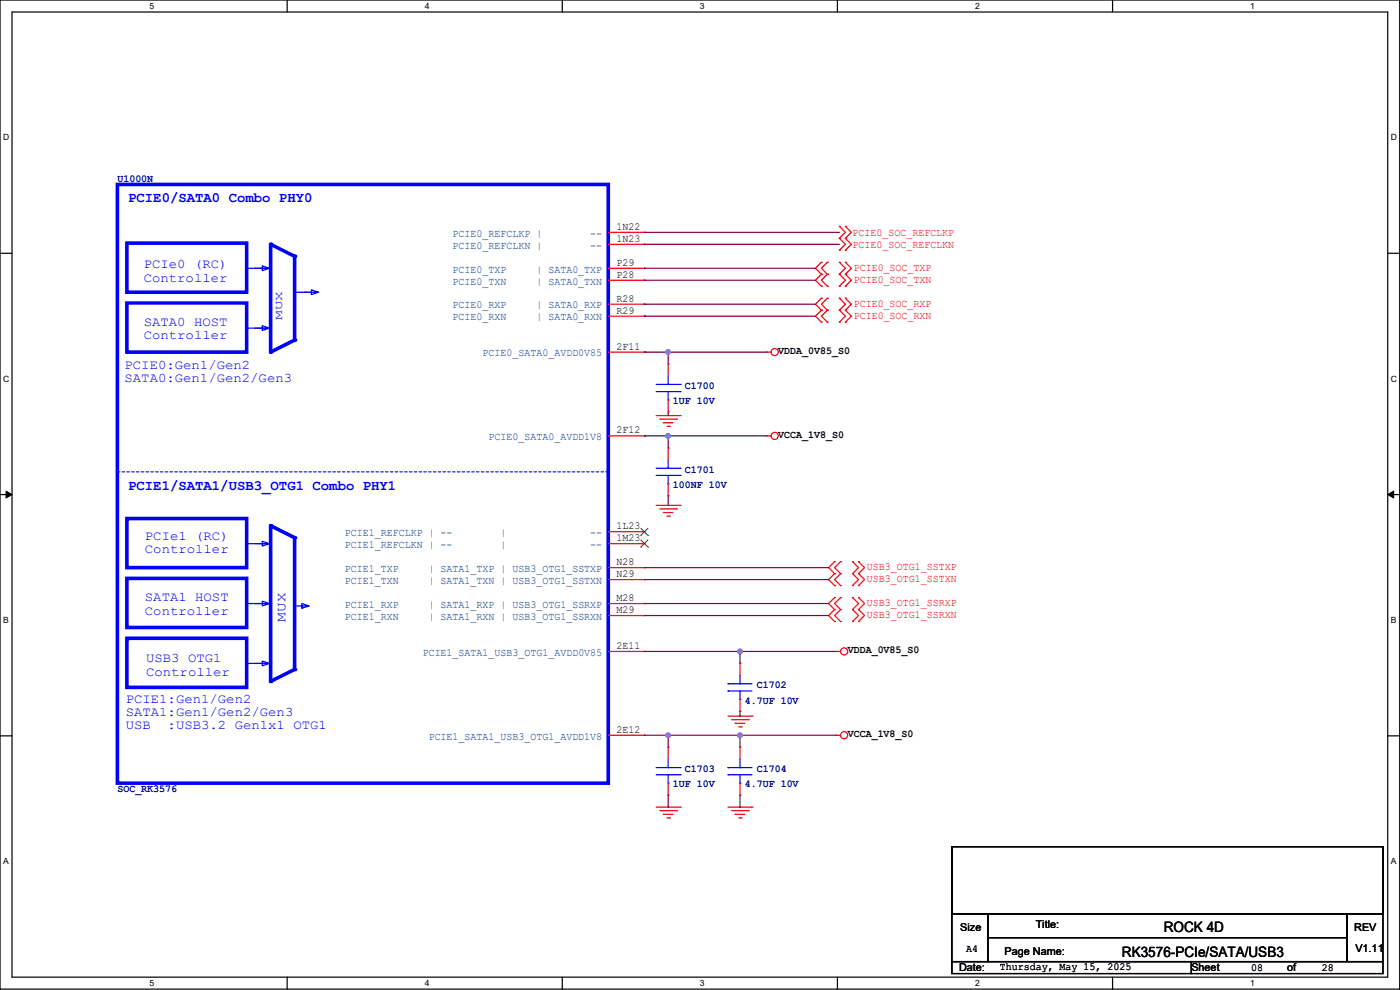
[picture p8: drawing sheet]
<svg xmlns="http://www.w3.org/2000/svg" width="594mm" height="420mm" viewBox="0 0 594 420" stroke-linecap="round" stroke-linejoin="round" font-family="sans-serif">
<path d="M0 0h593.9v419.6h-593.9zM5.1 5.1h583.7v409.4h-583.7z" fill="none" stroke="#000" stroke-width=".51"/>
<g fill="#fff">
<path d="M63.5 .5h2v4.1h-2z"/>
<path d="M63.5 415.1h2v4h-2z"/>
</g>
<path d="M121.8 0v5.1M121.8 414.5v5.1" fill="none" stroke="#000" stroke-width=".51"/>
<g fill="#fff">
<path d="M180.2 .5h2v4.1h-2z"/>
<path d="M180.2 415.1h2v4h-2z"/>
</g>
<path d="M238.6 0v5.1M238.6 414.5v5.1" fill="none" stroke="#000" stroke-width=".51"/>
<g fill="#fff">
<path d="M296.9 .5h2.1v4.1h-2.1z"/>
<path d="M296.9 415.1h2.1v4h-2.1z"/>
</g>
<path d="M355.3 0v5.1M355.3 414.5v5.1" fill="none" stroke="#000" stroke-width=".51"/>
<g fill="#fff">
<path d="M413.7 .5h2v4.1h-2z"/>
<path d="M413.7 415.1h2v4h-2z"/>
</g>
<path d="M472 0v5.1M472 414.5v5.1" fill="none" stroke="#000" stroke-width=".51"/>
<g fill="#fff">
<path d="M530.4 .5h2v4.1h-2z"/>
<path d="M530.4 415.1h2v4h-2z"/>
<path d="M1.3 56.3h2.6v4h-2.6z"/>
<path d="M590.1 56.3h2.6v4h-2.6z"/>
<path d="M1.3 158.6h2.6v4.1h-2.6z"/>
<path d="M590.1 158.6h2.6v4.1h-2.6z"/>
</g>
<path d="M0 107.5h5.1M588.8 107.5h5.1" fill="none" stroke="#000" stroke-width=".51"/>
<g fill="#fff">
<path d="M1.3 261h2.4v4.1h-2.4z"/>
<path d="M590.1 261h2.4v4.1h-2.4z"/>
</g>
<path d="M0 209.8h5.1M588.8 209.8h5.1" fill="none" stroke="#000" stroke-width=".51"/>
<path d="M2.6 208.3l2.5 1.5-2.5 1.5zM588.8 209.8l2.5-1.5v3z" fill="#000" stroke="#000" stroke-width=".42"/>
<g fill="#fff">
<path d="M1.3 363.4h2.4v4h-2.4z"/>
<path d="M590.1 363.4h2.4v4h-2.4z"/>
</g>
<path d="M0 312.2h5.1M588.8 312.2h5.1" fill="none" stroke="#000" stroke-width=".51"/>
<path d="M278.4 176.3h10.2" fill="none" stroke="#f00" stroke-width=".51"/>
<circle cx="288.6" cy="176.3" r=".25" fill="#f00"/>
<path d="M279.9 177.8h7.1" fill="none" stroke="#f00" stroke-width=".51"/>
<circle cx="287" cy="177.8" r=".25" fill="#f00"/>
<path d="M281.5 179.3h4" fill="none" stroke="#f00" stroke-width=".51"/>
<circle cx="281.5" cy="179.3" r=".25" fill="#f00"/>
<path d="M283 180.9h1" fill="none" stroke="#f00" stroke-width=".51"/>
<circle cx="284" cy="180.9" r=".25" fill="#f00"/>
<path d="M278.4 214.4h10.2" fill="none" stroke="#f00" stroke-width=".51"/>
<circle cx="288.6" cy="214.4" r=".25" fill="#f00"/>
<path d="M279.9 215.9h7.1" fill="none" stroke="#f00" stroke-width=".51"/>
<circle cx="287" cy="215.9" r=".25" fill="#f00"/>
<path d="M281.5 217.4h4" fill="none" stroke="#f00" stroke-width=".51"/>
<circle cx="281.5" cy="217.4" r=".25" fill="#f00"/>
<path d="M283 219h1" fill="none" stroke="#f00" stroke-width=".51"/>
<circle cx="284" cy="219" r=".25" fill="#f00"/>
<path d="M325.1 184.9h2.1" fill="none" stroke="#f00" stroke-width=".51"/>
<circle cx="325.1" cy="184.9" r=".25" fill="#f00"/>
<g fill="none" stroke="#f00" stroke-width=".51">
<path d="M325.1 149.4h2.1"/>
<circle cx="328.7" cy="184.9" r="1.51"/>
</g>
<circle cx="325.1" cy="149.4" r=".25" fill="#f00"/>
<g fill="none" stroke="#f00" stroke-width=".51">
<path d="M308.9 303.8h10.1"/>
<circle cx="328.7" cy="149.4" r="1.51"/>
</g>
<circle cx="319" cy="303.8" r=".25" fill="#f00"/>
<path d="M310.4 305.3h7.1" fill="none" stroke="#f00" stroke-width=".51"/>
<circle cx="317.5" cy="305.3" r=".25" fill="#f00"/>
<path d="M311.9 306.9h4.1" fill="none" stroke="#f00" stroke-width=".51"/>
<circle cx="311.9" cy="306.9" r=".25" fill="#f00"/>
<path d="M313.5 308.4h1" fill="none" stroke="#f00" stroke-width=".51"/>
<circle cx="314.5" cy="308.4" r=".25" fill="#f00"/>
<path d="M278.4 342.4h10.2" fill="none" stroke="#f00" stroke-width=".51"/>
<circle cx="288.6" cy="342.4" r=".25" fill="#f00"/>
<path d="M279.9 343.9h7.1" fill="none" stroke="#f00" stroke-width=".51"/>
<circle cx="287" cy="343.9" r=".25" fill="#f00"/>
<path d="M281.5 345.5h4" fill="none" stroke="#f00" stroke-width=".51"/>
<circle cx="281.5" cy="345.5" r=".25" fill="#f00"/>
<path d="M283 347h1" fill="none" stroke="#f00" stroke-width=".51"/>
<circle cx="284" cy="347" r=".25" fill="#f00"/>
<path d="M308.9 342.4h10.1" fill="none" stroke="#f00" stroke-width=".51"/>
<circle cx="319" cy="342.4" r=".25" fill="#f00"/>
<path d="M310.4 343.9h7.1" fill="none" stroke="#f00" stroke-width=".51"/>
<circle cx="317.5" cy="343.9" r=".25" fill="#f00"/>
<path d="M311.9 345.5h4.1" fill="none" stroke="#f00" stroke-width=".51"/>
<circle cx="311.9" cy="345.5" r=".25" fill="#f00"/>
<path d="M313.5 347h1" fill="none" stroke="#f00" stroke-width=".51"/>
<circle cx="314.5" cy="347" r=".25" fill="#f00"/>
<path d="M354.6 276.4h2" fill="none" stroke="#f00" stroke-width=".51"/>
<circle cx="354.6" cy="276.4" r=".25" fill="#f00"/>
<g fill="none" stroke="#f00" stroke-width=".51">
<path d="M354.6 311.9h2"/>
<circle cx="358.2" cy="276.4" r="1.51"/>
</g>
<circle cx="354.6" cy="311.9" r=".25" fill="#f00"/>
<g fill="none" stroke="#f00" stroke-width=".51">
<path d="M361.2 98.6l-2.5 2.5"/>
<circle cx="358.2" cy="311.9" r="1.51"/>
</g>
<circle cx="358.7" cy="101.1" r=".25" fill="#f00"/>
<path d="M358.7 96l2.5 2.6" fill="none" stroke="#f00" stroke-width=".51"/>
<circle cx="358.7" cy="96" r=".25" fill="#f00"/>
<path d="M358.7 98.6l-2.6 2.5" fill="none" stroke="#f00" stroke-width=".51"/>
<circle cx="356.1" cy="101.1" r=".25" fill="#f00"/>
<path d="M356.1 96l2.6 2.6" fill="none" stroke="#f00" stroke-width=".51"/>
<circle cx="356.1" cy="96" r=".25" fill="#f00"/>
<path d="M348.5 111.3l-2.5 2.5" fill="none" stroke="#f00" stroke-width=".51"/>
<circle cx="348.5" cy="111.3" r=".25" fill="#f00"/>
<path d="M346 113.8l2.5 2.6" fill="none" stroke="#f00" stroke-width=".51"/>
<circle cx="348.5" cy="116.4" r=".25" fill="#f00"/>
<path d="M348.5 113.8l2.5 2.6" fill="none" stroke="#f00" stroke-width=".51"/>
<circle cx="351" cy="116.4" r=".25" fill="#f00"/>
<path d="M351 111.3l-2.5 2.5" fill="none" stroke="#f00" stroke-width=".51"/>
<circle cx="351" cy="111.3" r=".25" fill="#f00"/>
<path d="M361.2 113.8l-2.5 2.6" fill="none" stroke="#f00" stroke-width=".51"/>
<circle cx="358.7" cy="116.4" r=".25" fill="#f00"/>
<path d="M358.7 111.3l2.5 2.5" fill="none" stroke="#f00" stroke-width=".51"/>
<circle cx="358.7" cy="111.3" r=".25" fill="#f00"/>
<path d="M358.7 113.8l-2.6 2.6" fill="none" stroke="#f00" stroke-width=".51"/>
<circle cx="356.1" cy="116.4" r=".25" fill="#f00"/>
<path d="M356.1 111.3l2.6 2.5" fill="none" stroke="#f00" stroke-width=".51"/>
<circle cx="356.1" cy="111.3" r=".25" fill="#f00"/>
<path d="M361.2 103.7l-2.5 2.5" fill="none" stroke="#f00" stroke-width=".51"/>
<circle cx="358.7" cy="106.2" r=".25" fill="#f00"/>
<path d="M358.7 101.1l2.5 2.6" fill="none" stroke="#f00" stroke-width=".51"/>
<circle cx="358.7" cy="101.1" r=".25" fill="#f00"/>
<path d="M358.7 103.7l-2.6 2.5" fill="none" stroke="#f00" stroke-width=".51"/>
<circle cx="356.1" cy="106.2" r=".25" fill="#f00"/>
<path d="M356.1 101.1l2.6 2.6" fill="none" stroke="#f00" stroke-width=".51"/>
<circle cx="356.1" cy="101.1" r=".25" fill="#f00"/>
<path d="M348.5 116.4l-2.5 2.5" fill="none" stroke="#f00" stroke-width=".51"/>
<circle cx="348.5" cy="116.4" r=".25" fill="#f00"/>
<path d="M346 118.9l2.5 2.5" fill="none" stroke="#f00" stroke-width=".51"/>
<circle cx="348.5" cy="121.4" r=".25" fill="#f00"/>
<path d="M348.5 118.9l2.5 2.5" fill="none" stroke="#f00" stroke-width=".51"/>
<circle cx="351" cy="121.4" r=".25" fill="#f00"/>
<path d="M351 116.4l-2.5 2.5" fill="none" stroke="#f00" stroke-width=".51"/>
<circle cx="351" cy="116.4" r=".25" fill="#f00"/>
<path d="M361.2 118.9l-2.5 2.5" fill="none" stroke="#f00" stroke-width=".51"/>
<circle cx="358.7" cy="121.4" r=".25" fill="#f00"/>
<path d="M358.7 116.4l2.5 2.5" fill="none" stroke="#f00" stroke-width=".51"/>
<circle cx="358.7" cy="116.4" r=".25" fill="#f00"/>
<path d="M358.7 118.9l-2.6 2.5" fill="none" stroke="#f00" stroke-width=".51"/>
<circle cx="356.1" cy="121.4" r=".25" fill="#f00"/>
<path d="M356.1 116.4l2.6 2.5" fill="none" stroke="#f00" stroke-width=".51"/>
<circle cx="356.1" cy="116.4" r=".25" fill="#f00"/>
<path d="M348.5 126.5l-2.5 2.6" fill="none" stroke="#f00" stroke-width=".51"/>
<circle cx="348.5" cy="126.5" r=".25" fill="#f00"/>
<path d="M346 129.1l2.5 2.5" fill="none" stroke="#f00" stroke-width=".51"/>
<circle cx="348.5" cy="131.6" r=".25" fill="#f00"/>
<path d="M348.5 129.1l2.5 2.5" fill="none" stroke="#f00" stroke-width=".51"/>
<circle cx="351" cy="131.6" r=".25" fill="#f00"/>
<path d="M351 126.5l-2.5 2.6" fill="none" stroke="#f00" stroke-width=".51"/>
<circle cx="351" cy="126.5" r=".25" fill="#f00"/>
<path d="M361.2 129.1l-2.5 2.5" fill="none" stroke="#f00" stroke-width=".51"/>
<circle cx="358.7" cy="131.6" r=".25" fill="#f00"/>
<path d="M358.7 126.5l2.5 2.6" fill="none" stroke="#f00" stroke-width=".51"/>
<circle cx="358.7" cy="126.5" r=".25" fill="#f00"/>
<path d="M358.7 129.1l-2.6 2.5" fill="none" stroke="#f00" stroke-width=".51"/>
<circle cx="356.1" cy="131.6" r=".25" fill="#f00"/>
<path d="M356.1 126.5l2.6 2.6" fill="none" stroke="#f00" stroke-width=".51"/>
<circle cx="356.1" cy="126.5" r=".25" fill="#f00"/>
<path d="M348.5 131.6l-2.5 2.5" fill="none" stroke="#f00" stroke-width=".51"/>
<circle cx="348.5" cy="131.6" r=".25" fill="#f00"/>
<path d="M346 134.1l2.5 2.6" fill="none" stroke="#f00" stroke-width=".51"/>
<circle cx="348.5" cy="136.7" r=".25" fill="#f00"/>
<path d="M348.5 134.1l2.5 2.6" fill="none" stroke="#f00" stroke-width=".51"/>
<circle cx="351" cy="136.7" r=".25" fill="#f00"/>
<path d="M351 131.6l-2.5 2.5" fill="none" stroke="#f00" stroke-width=".51"/>
<circle cx="351" cy="131.6" r=".25" fill="#f00"/>
<path d="M361.2 134.1l-2.5 2.6" fill="none" stroke="#f00" stroke-width=".51"/>
<circle cx="358.7" cy="136.7" r=".25" fill="#f00"/>
<path d="M358.7 131.6l2.5 2.5" fill="none" stroke="#f00" stroke-width=".51"/>
<circle cx="358.7" cy="131.6" r=".25" fill="#f00"/>
<path d="M358.7 134.1l-2.6 2.6" fill="none" stroke="#f00" stroke-width=".51"/>
<circle cx="356.1" cy="136.7" r=".25" fill="#f00"/>
<path d="M356.1 131.6l2.6 2.5" fill="none" stroke="#f00" stroke-width=".51"/>
<circle cx="356.1" cy="131.6" r=".25" fill="#f00"/>
<path d="M354.1 238.3l-2.5 2.5" fill="none" stroke="#f00" stroke-width=".51"/>
<circle cx="354.1" cy="238.3" r=".25" fill="#f00"/>
<path d="M351.6 240.8l2.5 2.6" fill="none" stroke="#f00" stroke-width=".51"/>
<circle cx="354.1" cy="243.4" r=".25" fill="#f00"/>
<path d="M354.1 240.8l2.5 2.6" fill="none" stroke="#f00" stroke-width=".51"/>
<circle cx="356.6" cy="243.4" r=".25" fill="#f00"/>
<path d="M356.6 238.3l-2.5 2.5" fill="none" stroke="#f00" stroke-width=".51"/>
<circle cx="356.6" cy="238.3" r=".25" fill="#f00"/>
<path d="M366.8 240.8l-2.5 2.6" fill="none" stroke="#f00" stroke-width=".51"/>
<circle cx="364.3" cy="243.4" r=".25" fill="#f00"/>
<path d="M364.3 238.3l2.5 2.5" fill="none" stroke="#f00" stroke-width=".51"/>
<circle cx="364.3" cy="238.3" r=".25" fill="#f00"/>
<path d="M364.3 240.8l-2.6 2.6" fill="none" stroke="#f00" stroke-width=".51"/>
<circle cx="361.7" cy="243.4" r=".25" fill="#f00"/>
<path d="M361.7 238.3l2.6 2.5" fill="none" stroke="#f00" stroke-width=".51"/>
<circle cx="361.7" cy="238.3" r=".25" fill="#f00"/>
<path d="M354.1 243.4l-2.5 2.5" fill="none" stroke="#f00" stroke-width=".51"/>
<circle cx="354.1" cy="243.4" r=".25" fill="#f00"/>
<path d="M351.6 245.9l2.5 2.5" fill="none" stroke="#f00" stroke-width=".51"/>
<circle cx="354.1" cy="248.4" r=".25" fill="#f00"/>
<path d="M354.1 245.9l2.5 2.5" fill="none" stroke="#f00" stroke-width=".51"/>
<circle cx="356.6" cy="248.4" r=".25" fill="#f00"/>
<path d="M356.6 243.4l-2.5 2.5" fill="none" stroke="#f00" stroke-width=".51"/>
<circle cx="356.6" cy="243.4" r=".25" fill="#f00"/>
<path d="M366.8 245.9l-2.5 2.5" fill="none" stroke="#f00" stroke-width=".51"/>
<circle cx="364.3" cy="248.4" r=".25" fill="#f00"/>
<path d="M364.3 243.4l2.5 2.5" fill="none" stroke="#f00" stroke-width=".51"/>
<circle cx="364.3" cy="243.4" r=".25" fill="#f00"/>
<path d="M364.3 245.9l-2.6 2.5" fill="none" stroke="#f00" stroke-width=".51"/>
<circle cx="361.7" cy="248.4" r=".25" fill="#f00"/>
<path d="M361.7 243.4l2.6 2.5" fill="none" stroke="#f00" stroke-width=".51"/>
<circle cx="361.7" cy="243.4" r=".25" fill="#f00"/>
<path d="M354.1 253.5l-2.5 2.6" fill="none" stroke="#f00" stroke-width=".51"/>
<circle cx="354.1" cy="253.5" r=".25" fill="#f00"/>
<path d="M351.6 256.1l2.5 2.5" fill="none" stroke="#f00" stroke-width=".51"/>
<circle cx="354.1" cy="258.6" r=".25" fill="#f00"/>
<path d="M354.1 256.1l2.5 2.5" fill="none" stroke="#f00" stroke-width=".51"/>
<circle cx="356.6" cy="258.6" r=".25" fill="#f00"/>
<path d="M356.6 253.5l-2.5 2.6" fill="none" stroke="#f00" stroke-width=".51"/>
<circle cx="356.6" cy="253.5" r=".25" fill="#f00"/>
<path d="M366.8 256.1l-2.5 2.5" fill="none" stroke="#f00" stroke-width=".51"/>
<circle cx="364.3" cy="258.6" r=".25" fill="#f00"/>
<path d="M364.3 253.5l2.5 2.6" fill="none" stroke="#f00" stroke-width=".51"/>
<circle cx="364.3" cy="253.5" r=".25" fill="#f00"/>
<path d="M364.3 256.1l-2.6 2.5" fill="none" stroke="#f00" stroke-width=".51"/>
<circle cx="361.7" cy="258.6" r=".25" fill="#f00"/>
<path d="M361.7 253.5l2.6 2.6" fill="none" stroke="#f00" stroke-width=".51"/>
<circle cx="361.7" cy="253.5" r=".25" fill="#f00"/>
<path d="M354.1 258.6l-2.5 2.5" fill="none" stroke="#f00" stroke-width=".51"/>
<circle cx="354.1" cy="258.6" r=".25" fill="#f00"/>
<path d="M351.6 261.1l2.5 2.6" fill="none" stroke="#f00" stroke-width=".51"/>
<circle cx="354.1" cy="263.7" r=".25" fill="#f00"/>
<path d="M354.1 261.1l2.5 2.6" fill="none" stroke="#f00" stroke-width=".51"/>
<circle cx="356.6" cy="263.7" r=".25" fill="#f00"/>
<path d="M356.6 258.6l-2.5 2.5" fill="none" stroke="#f00" stroke-width=".51"/>
<circle cx="356.6" cy="258.6" r=".25" fill="#f00"/>
<path d="M366.8 261.1l-2.5 2.6" fill="none" stroke="#f00" stroke-width=".51"/>
<circle cx="364.3" cy="263.7" r=".25" fill="#f00"/>
<path d="M364.3 258.6l2.5 2.5" fill="none" stroke="#f00" stroke-width=".51"/>
<circle cx="364.3" cy="258.6" r=".25" fill="#f00"/>
<path d="M364.3 261.1l-2.6 2.6" fill="none" stroke="#f00" stroke-width=".51"/>
<circle cx="361.7" cy="263.7" r=".25" fill="#f00"/>
<path d="M361.7 258.6l2.6 2.5" fill="none" stroke="#f00" stroke-width=".51"/>
<circle cx="361.7" cy="258.6" r=".25" fill="#f00"/>
<path d="M403.9 359.2h182.9v28.4h-182.9zM403.9 387.6h15.2v20.3h-15.2zM419.1 387.6h152.4v10.2h-152.4zM419.1 397.8h152.4v10.1h-152.4zM571.5 387.6h15.3v20.3h-15.3zM403.9 407.9h101.6v5.1h-101.6zM505.5 407.9h81.3v5.1h-81.3z" fill="none" stroke="#000" stroke-width=".51"/>
<path d="M49.8 78.3h208.3v254h-208.3zM53.9 103.1h50.8v20.9h-50.8zM53.9 128.5h50.8v20.9h-50.8zM53.9 220h50.8v20.8h-50.8zM53.9 245.4h50.8v20.8h-50.8zM53.9 270.8h50.8v20.8h-50.8z" fill="none" stroke="#00f" stroke-width="1.5"/>
<path d="M49.8 200.2h208.3" fill="none" stroke="#00f" stroke-width=".51" stroke-dasharray="1 1"/>
<circle cx="258.1" cy="200.2" r=".25" fill="#00f" stroke-dasharray="1 1"/>
<path d="M114.8 103.7v45.7" fill="none" stroke="#00f" stroke-width="1.5"/>
<circle cx="114.8" cy="149.4" r=".76" fill="#00f"/>
<path d="M114.8 103.7l10.2 5" fill="none" stroke="#00f" stroke-width="1.5"/>
<circle cx="114.8" cy="103.7" r=".76" fill="#00f"/>
<path d="M125 144.3l-10.2 5.1" fill="none" stroke="#00f" stroke-width="1.5"/>
<circle cx="125" cy="144.3" r=".76" fill="#00f"/>
<path d="M104.7 139.2h10.1" fill="none" stroke="#00f" stroke-width=".51"/>
<circle cx="114.8" cy="139.2" r=".25" fill="#00f"/>
<path d="M125 108.7v35.6" fill="none" stroke="#00f" stroke-width="1.5"/>
<circle cx="125" cy="108.7" r=".76" fill="#00f"/>
<path d="M104.7 113.8h10.1" fill="none" stroke="#00f" stroke-width=".51"/>
<circle cx="114.8" cy="113.8" r=".25" fill="#00f"/>
<path d="M125.5 124h5.1" fill="none" stroke="#00f" stroke-width=".51"/>
<circle cx="125.5" cy="124" r=".25" fill="#00f"/>
<path d="M104.7 230.7h10.1" fill="none" stroke="#00f" stroke-width=".51"/>
<circle cx="114.8" cy="230.7" r=".25" fill="#00f"/>
<path d="M114.8 223v66.1" fill="none" stroke="#00f" stroke-width="1.5"/>
<circle cx="114.8" cy="289.1" r=".76" fill="#00f"/>
<path d="M125 284l-10.2 5.1" fill="none" stroke="#00f" stroke-width="1.5"/>
<circle cx="125" cy="284" r=".76" fill="#00f"/>
<path d="M125 228.1v55.9" fill="none" stroke="#00f" stroke-width="1.5"/>
<circle cx="125" cy="228.1" r=".76" fill="#00f"/>
<path d="M114.8 223l10.2 5.1" fill="none" stroke="#00f" stroke-width="1.5"/>
<circle cx="114.8" cy="223" r=".76" fill="#00f"/>
<path d="M104.7 256.1h10.1" fill="none" stroke="#00f" stroke-width=".51"/>
<circle cx="114.8" cy="256.1" r=".25" fill="#00f"/>
<path d="M104.7 281.5h10.1" fill="none" stroke="#00f" stroke-width=".51"/>
<circle cx="114.8" cy="281.5" r=".25" fill="#00f"/>
<path d="M108.2 113.8h6.1l-3 1v-2l3 1M108.2 139.2h6.1l-3 1v-2l3 1M129.1 124h6l-3 1v-2l3 1M108.2 230.7h6.1l-3 1v-2.1l3 1.1M108.2 256.1h6.1l-3 1v-2.1l3 1.1M125 257.1h6.1l-3.1 1v-2l3.1 1M108.2 281.5h6.1l-3 1v-2.1l3 1.1" fill="none" stroke="#00f" stroke-width=".51"/>
<path d="M258.1 98.6h15.2" fill="none" stroke="#f00" stroke-width=".51"/>
<circle cx="273.3" cy="98.6" r=".25" fill="#f00"/>
<path d="M258.1 103.7h15.2" fill="none" stroke="#f00" stroke-width=".51"/>
<circle cx="273.3" cy="103.7" r=".25" fill="#f00"/>
<path d="M258.1 113.8h15.2" fill="none" stroke="#f00" stroke-width=".51"/>
<circle cx="273.3" cy="113.8" r=".25" fill="#f00"/>
<path d="M258.1 118.9h15.2" fill="none" stroke="#f00" stroke-width=".51"/>
<circle cx="273.3" cy="118.9" r=".25" fill="#f00"/>
<path d="M258.1 129.1h15.2" fill="none" stroke="#f00" stroke-width=".51"/>
<circle cx="273.3" cy="129.1" r=".25" fill="#f00"/>
<path d="M258.1 134.1h15.2" fill="none" stroke="#f00" stroke-width=".51"/>
<circle cx="273.3" cy="134.1" r=".25" fill="#f00"/>
<path d="M258.1 149.4h15.2" fill="none" stroke="#f00" stroke-width=".51"/>
<circle cx="273.3" cy="149.4" r=".25" fill="#f00"/>
<path d="M258.1 184.9h15.2" fill="none" stroke="#f00" stroke-width=".51"/>
<circle cx="273.3" cy="184.9" r=".25" fill="#f00"/>
<path d="M258.1 225.6h15.2" fill="none" stroke="#f00" stroke-width=".51"/>
<circle cx="273.3" cy="225.6" r=".25" fill="#f00"/>
<path d="M271.8 227.2h.1M271.8 224l3.2 3.2M275 227.2h.1M275 224l-3.2 3.2" fill="none" stroke="#804000" stroke-width=".42"/>
<path d="M258.1 230.7h15.2" fill="none" stroke="#f00" stroke-width=".51"/>
<circle cx="273.3" cy="230.7" r=".25" fill="#f00"/>
<path d="M271.8 232.1h.1M271.8 229l3.2 3.1M275 232.1h.1M275 229l-3.2 3.1" fill="none" stroke="#804000" stroke-width=".42"/>
<path d="M258.1 240.8h15.2" fill="none" stroke="#f00" stroke-width=".51"/>
<circle cx="273.3" cy="240.8" r=".25" fill="#f00"/>
<path d="M258.1 245.9h15.2" fill="none" stroke="#f00" stroke-width=".51"/>
<circle cx="273.3" cy="245.9" r=".25" fill="#f00"/>
<path d="M258.1 256.1h15.2" fill="none" stroke="#f00" stroke-width=".51"/>
<circle cx="273.3" cy="256.1" r=".25" fill="#f00"/>
<path d="M258.1 261.1h15.2" fill="none" stroke="#f00" stroke-width=".51"/>
<circle cx="273.3" cy="261.1" r=".25" fill="#f00"/>
<path d="M258.1 276.4h15.2" fill="none" stroke="#f00" stroke-width=".51"/>
<circle cx="273.3" cy="276.4" r=".25" fill="#f00"/>
<path d="M258.1 311.9h15.2" fill="none" stroke="#f00" stroke-width=".51"/>
<circle cx="273.3" cy="311.9" r=".25" fill="#f00"/>
<path d="M314 328.7v3.6" fill="none" stroke="#00f" stroke-width=".51"/>
<circle cx="314" cy="332.3" r=".25" fill="#00f"/>
<path d="M314 322.1v3.5" fill="none" stroke="#00f" stroke-width=".51"/>
<circle cx="314" cy="325.6" r=".25" fill="#00f"/>
<path d="M308.9 328.7h10.1" fill="none" stroke="#00f" stroke-width=".51"/>
<circle cx="308.9" cy="328.7" r=".25" fill="#00f"/>
<path d="M308.9 325.6h10.1" fill="none" stroke="#00f" stroke-width=".51"/>
<circle cx="308.9" cy="325.6" r=".25" fill="#00f"/>
<path d="M314 317v5.1" fill="none" stroke="#f00" stroke-width=".51"/>
<circle cx="314" cy="317" r=".25" fill="#f00"/>
<path d="M314 332.3v5" fill="none" stroke="#f00" stroke-width=".51"/>
<circle cx="314" cy="337.3" r=".25" fill="#f00"/>
<path d="M283.5 201.7v3.6" fill="none" stroke="#00f" stroke-width=".51"/>
<circle cx="283.5" cy="205.3" r=".25" fill="#00f"/>
<path d="M283.5 195.1v3.5" fill="none" stroke="#00f" stroke-width=".51"/>
<circle cx="283.5" cy="198.6" r=".25" fill="#00f"/>
<path d="M278.4 201.7h10.2" fill="none" stroke="#00f" stroke-width=".51"/>
<circle cx="288.6" cy="201.7" r=".25" fill="#00f"/>
<path d="M278.4 198.6h10.2" fill="none" stroke="#00f" stroke-width=".51"/>
<circle cx="288.6" cy="198.6" r=".25" fill="#00f"/>
<path d="M283.5 190v5.1" fill="none" stroke="#f00" stroke-width=".51"/>
<circle cx="283.5" cy="190" r=".25" fill="#f00"/>
<path d="M283.5 205.3v5" fill="none" stroke="#f00" stroke-width=".51"/>
<circle cx="283.5" cy="210.3" r=".25" fill="#f00"/>
<path d="M283.5 166.1v3.6" fill="none" stroke="#00f" stroke-width=".51"/>
<circle cx="283.5" cy="169.7" r=".25" fill="#00f"/>
<path d="M283.5 159.5v3.6" fill="none" stroke="#00f" stroke-width=".51"/>
<circle cx="283.5" cy="163.1" r=".25" fill="#00f"/>
<path d="M278.4 166.1h10.2" fill="none" stroke="#00f" stroke-width=".51"/>
<circle cx="288.6" cy="166.1" r=".25" fill="#00f"/>
<path d="M278.4 163.1h10.2" fill="none" stroke="#00f" stroke-width=".51"/>
<circle cx="288.6" cy="163.1" r=".25" fill="#00f"/>
<path d="M283.5 154.5v5" fill="none" stroke="#f00" stroke-width=".51"/>
<circle cx="283.5" cy="154.5" r=".25" fill="#f00"/>
<path d="M283.5 169.7v5.1" fill="none" stroke="#f00" stroke-width=".51"/>
<circle cx="283.5" cy="174.8" r=".25" fill="#f00"/>
<path d="M314 293.1v3.6" fill="none" stroke="#00f" stroke-width=".51"/>
<circle cx="314" cy="296.7" r=".25" fill="#00f"/>
<path d="M314 286.5v3.6" fill="none" stroke="#00f" stroke-width=".51"/>
<circle cx="314" cy="290.1" r=".25" fill="#00f"/>
<path d="M308.9 293.1h10.1" fill="none" stroke="#00f" stroke-width=".51"/>
<circle cx="308.9" cy="293.1" r=".25" fill="#00f"/>
<path d="M308.9 290.1h10.1" fill="none" stroke="#00f" stroke-width=".51"/>
<circle cx="308.9" cy="290.1" r=".25" fill="#00f"/>
<path d="M314 281.5v5" fill="none" stroke="#f00" stroke-width=".51"/>
<circle cx="314" cy="281.5" r=".25" fill="#f00"/>
<path d="M314 296.7v5.1" fill="none" stroke="#f00" stroke-width=".51"/>
<circle cx="314" cy="301.8" r=".25" fill="#f00"/>
<path d="M283.5 328.7v3.6" fill="none" stroke="#00f" stroke-width=".51"/>
<circle cx="283.5" cy="332.3" r=".25" fill="#00f"/>
<path d="M283.5 322.1v3.5" fill="none" stroke="#00f" stroke-width=".51"/>
<circle cx="283.5" cy="325.6" r=".25" fill="#00f"/>
<path d="M278.4 328.7h10.2" fill="none" stroke="#00f" stroke-width=".51"/>
<circle cx="288.6" cy="328.7" r=".25" fill="#00f"/>
<path d="M278.4 325.6h10.2" fill="none" stroke="#00f" stroke-width=".51"/>
<circle cx="288.6" cy="325.6" r=".25" fill="#00f"/>
<path d="M283.5 317v5.1" fill="none" stroke="#f00" stroke-width=".51"/>
<circle cx="283.5" cy="317" r=".25" fill="#f00"/>
<path d="M283.5 332.3v5" fill="none" stroke="#f00" stroke-width=".51"/>
<circle cx="283.5" cy="337.3" r=".25" fill="#f00"/>
<path d="M273.3 98.6h82.8" fill="none" stroke="#800040" stroke-width=".51"/>
<circle cx="273.3" cy="98.6" r=".25" fill="#800040"/>
<path d="M273.3 103.7h82.8" fill="none" stroke="#800040" stroke-width=".51"/>
<circle cx="273.3" cy="103.7" r=".25" fill="#800040"/>
<path d="M273.3 113.8h72.7" fill="none" stroke="#800040" stroke-width=".51"/>
<circle cx="273.3" cy="113.8" r=".25" fill="#800040"/>
<path d="M273.3 118.9h72.7" fill="none" stroke="#800040" stroke-width=".51"/>
<circle cx="273.3" cy="118.9" r=".25" fill="#800040"/>
<path d="M273.3 129.1h72.7" fill="none" stroke="#800040" stroke-width=".51"/>
<circle cx="273.3" cy="129.1" r=".25" fill="#800040"/>
<path d="M273.3 134.1h72.7" fill="none" stroke="#800040" stroke-width=".51"/>
<circle cx="273.3" cy="134.1" r=".25" fill="#800040"/>
<path d="M273.3 149.4h10.2" fill="none" stroke="#800040" stroke-width=".51"/>
<circle cx="273.3" cy="149.4" r=".25" fill="#800040"/>
<path d="M273.3 184.9h10.2" fill="none" stroke="#800040" stroke-width=".51"/>
<circle cx="273.3" cy="184.9" r=".25" fill="#800040"/>
<path d="M273.3 240.8h78.3" fill="none" stroke="#800040" stroke-width=".51"/>
<circle cx="273.3" cy="240.8" r=".25" fill="#800040"/>
<path d="M273.3 245.9h78.3" fill="none" stroke="#800040" stroke-width=".51"/>
<circle cx="273.3" cy="245.9" r=".25" fill="#800040"/>
<path d="M273.3 256.1h78.3" fill="none" stroke="#800040" stroke-width=".51"/>
<circle cx="273.3" cy="256.1" r=".25" fill="#800040"/>
<path d="M273.3 261.1h78.3" fill="none" stroke="#800040" stroke-width=".51"/>
<circle cx="273.3" cy="261.1" r=".25" fill="#800040"/>
<path d="M273.3 311.9h10.2" fill="none" stroke="#800040" stroke-width=".51"/>
<circle cx="273.3" cy="311.9" r=".25" fill="#800040"/>
<path d="M283.5 149.4v5.1" fill="none" stroke="#800040" stroke-width=".51"/>
<circle cx="283.5" cy="149.4" r=".25" fill="#800040"/>
<path d="M283.5 149.4h41.6" fill="none" stroke="#800040" stroke-width=".51"/>
<circle cx="283.5" cy="149.4" r=".25" fill="#800040"/>
<circle cx="283.5" cy="149.4" r="1.01" fill="#f0f" stroke="#f0f" stroke-width=".51"/>
<path d="M283.5 184.9v5.1" fill="none" stroke="#800040" stroke-width=".51"/>
<circle cx="283.5" cy="184.9" r=".25" fill="#800040"/>
<path d="M283.5 184.9h41.6" fill="none" stroke="#800040" stroke-width=".51"/>
<circle cx="283.5" cy="184.9" r=".25" fill="#800040"/>
<circle cx="283.5" cy="184.9" r="1.01" fill="#f0f" stroke="#f0f" stroke-width=".51"/>
<path d="M273.3 276.4h40.7" fill="none" stroke="#800040" stroke-width=".51"/>
<circle cx="273.3" cy="276.4" r=".25" fill="#800040"/>
<circle cx="314" cy="276.4" r="1.01" fill="#f0f" stroke="#f0f" stroke-width=".51"/>
<path d="M314 276.4h40.6" fill="none" stroke="#800040" stroke-width=".51"/>
<circle cx="314" cy="276.4" r=".25" fill="#800040"/>
<path d="M314 276.4v5.1" fill="none" stroke="#800040" stroke-width=".51"/>
<circle cx="314" cy="276.4" r=".25" fill="#800040"/>
<path d="M314 311.9h40.6" fill="none" stroke="#800040" stroke-width=".51"/>
<circle cx="314" cy="311.9" r=".25" fill="#800040"/>
<path d="M283.5 311.9h30.5" fill="none" stroke="#800040" stroke-width=".51"/>
<circle cx="283.5" cy="311.9" r=".25" fill="#800040"/>
<g fill="#f0f" stroke="#f0f" stroke-width=".51">
<circle cx="314" cy="311.9" r="1.01"/>
<circle cx="283.5" cy="311.9" r="1.01"/>
</g>
<path d="M314 311.9v5.1" fill="none" stroke="#800040" stroke-width=".51"/>
<circle cx="314" cy="311.9" r=".25" fill="#800040"/>
<path d="M283.5 311.9v5.1" fill="none" stroke="#800040" stroke-width=".51"/>
<circle cx="283.5" cy="311.9" r=".25" fill="#800040"/>
<path d="M283.5 210.3v4.1" fill="none" stroke="#800040" stroke-width=".51"/>
<circle cx="283.5" cy="214.4" r=".25" fill="#800040"/>
<path d="M283.5 174.8v1.5" fill="none" stroke="#800040" stroke-width=".51"/>
<circle cx="283.5" cy="176.3" r=".25" fill="#800040"/>
<path d="M283.5 337.3v5.1" fill="none" stroke="#800040" stroke-width=".51"/>
<circle cx="283.5" cy="342.4" r=".25" fill="#800040"/>
<path d="M314 337.3v5.1" fill="none" stroke="#800040" stroke-width=".51"/>
<circle cx="314" cy="342.4" r=".25" fill="#800040"/>
<path d="M314 301.8v2" fill="none" stroke="#800040" stroke-width=".51"/>
<circle cx="314" cy="303.8" r=".25" fill="#800040"/>
<g fill="#f0f" stroke="#f0f" stroke-width=".51">
<circle cx="283.5" cy="149.4" r="1.01"/>
<circle cx="283.5" cy="184.9" r="1.01"/>
<circle cx="314" cy="276.4" r="1.01"/>
<circle cx="314" cy="311.9" r="1.01"/>
<circle cx="283.5" cy="311.9" r="1.01"/>
</g>
<g font-size="6.1" fill="#00f">
<text x="54.4" y="85.9">PCIE0/SATA0 Combo PHY0</text>
<text x="54.4" y="207.8">PCIE1/SATA1/USB3_OTG1 Combo PHY1</text>
</g>
<g font-size="6.1">
<text x="493.8" y="395.2">ROCK 4D</text>
<text x="476" y="405.9">RK3576-PCIe/SATA/USB3</text>
</g>
<g font-size="5.6" fill="#00f">
<text x="61" y="113.9">PCIe0 (RC)</text>
<text x="61" y="119.5">Controller</text>
<text x="61" y="138.3">SATA0 HOST</text>
<text x="61" y="143.9">Controller</text>
<text x="52.9" y="156.6">PCIE0:Gen1/Gen2</text>
<text x="52.9" y="162.2">SATA0:Gen1/Gen2/Gen3</text>
<text x="61.5" y="229.2">PCIe1 (RC)</text>
<text x="61.5" y="234.8">Controller</text>
<text x="61.5" y="255.1">SATA1 HOST</text>
<text x="61.5" y="260.7">Controller</text>
<text x="121.1" y="263.7" transform="rotate(-90 121.1 263.7)">MUX</text>
<text x="62" y="281">USB3 OTG1</text>
<text x="62" y="286.6">Controller</text>
<text x="53.4" y="298.3">PCIE1:Gen1/Gen2</text>
<text x="53.4" y="303.9">SATA1:Gen1/Gen2/Gen3</text>
<text x="53.4" y="309.5">USB</text>
<text x="71.1" y="309.5">:USB3.2 Gen1x1 OTG1</text>
</g>
<g font-size="4.6" fill="#000080">
<text x="49.8" y="77">U1000N</text>
<text x="290.6" y="164.9">C1700</text>
<text x="285.5" y="171.5">1UF 10V</text>
<text x="290.6" y="200.5">C1701</text>
<text x="285.5" y="207.1">100NF 10V</text>
<text x="321.1" y="291.9">C1702</text>
<text x="316" y="298.5">4.7UF 10V</text>
<text x="290.6" y="327.5">C1703</text>
<text x="321.1" y="327.5">C1704</text>
<text x="285.5" y="334.1">1UF 10V</text>
<text x="316" y="334.1">4.7UF 10V</text>
<text x="49.8" y="336.1">SOC_RK3576</text>
</g>
<g font-size="4.6" fill="#004080">
<text x="192" y="100.4">PCIE0_REFCLKP |</text>
<text x="250.5" y="100.4">--</text>
<text x="192" y="105.5">PCIE0_REFCLKN |</text>
<text x="250.5" y="105.5">--</text>
<text x="192" y="115.6">PCIE0_TXP</text>
<text x="227.6" y="115.6">| SATA0_TXP</text>
<text x="192" y="120.7">PCIE0_TXN</text>
<text x="227.6" y="120.7">| SATA0_TXN</text>
<text x="192" y="130.9">PCIE0_RXP</text>
<text x="227.6" y="130.9">| SATA0_RXP</text>
<text x="192" y="136">PCIE0_RXN</text>
<text x="227.6" y="136">| SATA0_RXN</text>
<text x="204.7" y="151.2">PCIE0_SATA0_AVDD0V85</text>
<text x="207.3" y="186.8">PCIE0_SATA0_AVDD1V8</text>
<text x="146.3" y="227.4">PCIE1_REFCLKP | --</text>
<text x="212.4" y="227.4">|</text>
<text x="250.5" y="227.4">--</text>
<text x="146.3" y="232.5">PCIE1_REFCLKN | --</text>
<text x="212.4" y="232.5">|</text>
<text x="250.5" y="232.5">--</text>
<text x="146.3" y="242.6">PCIE1_TXP</text>
<text x="181.9" y="242.6">| SATA1_TXP | USB3_OTG1_SSTXP</text>
<text x="146.3" y="247.7">PCIE1_TXN</text>
<text x="181.9" y="247.7">| SATA1_TXN | USB3_OTG1_SSTXN</text>
<text x="146.3" y="257.9">PCIE1_RXP</text>
<text x="181.9" y="257.9">| SATA1_RXP | USB3_OTG1_SSRXP</text>
<text x="146.3" y="263">PCIE1_RXN</text>
<text x="181.9" y="263">| SATA1_RXN | USB3_OTG1_SSRXN</text>
<text x="179.3" y="278.2">PCIE1_SATA1_USB3_OTG1_AVDD0V85</text>
<text x="181.9" y="313.8">PCIE1_SATA1_USB3_OTG1_AVDD1V8</text>
</g>
<g font-size="4.6">
<text x="261.6" y="97.5">1N22</text>
<text x="261.6" y="102.6">1N23</text>
<text x="261.6" y="112.8">P29</text>
<text x="261.6" y="117.9">P28</text>
<text x="261.6" y="128">R28</text>
<text x="261.6" y="133.1">R29</text>
<text x="261.6" y="148.3">2F11</text>
<text x="330.2" y="150.2">VDDA_0V85_S0</text>
<text x="261.6" y="183.9">2F12</text>
<text x="330.2" y="185.7">VCCA_1V8_S0</text>
<text x="261.6" y="224.5">1L23</text>
<text x="261.6" y="229.6">1M23</text>
<text x="261.6" y="239.8">N28</text>
<text x="261.6" y="244.9">N29</text>
<text x="261.6" y="255">M28</text>
<text x="261.6" y="260.1">M29</text>
<text x="261.6" y="275.3">2E11</text>
<text x="359.7" y="277.2">VDDA_0V85_S0</text>
<text x="261.6" y="310.9">2E12</text>
<text x="359.7" y="312.7">VCCA_1V8_S0</text>
<text x="407.4" y="394.8">Size</text>
<text x="439.4" y="393.8">Title:</text>
<text x="574.6" y="394.8">REV</text>
<text x="410" y="404">A4</text>
<text x="426.2" y="404.9">Page Name:</text>
<text x="575.1" y="403.9">V1.11</text>
<text x="406.9" y="412">Date:</text>
<text x="424.2" y="411.6">Thursday, May 15, 2025</text>
<text x="505.5" y="412">Sheet</text>
<text x="530.9" y="412.1">08</text>
<text x="546.1" y="412">of</text>
<text x="560.9" y="412.1">28</text>
</g>
<g font-size="4.6" fill="#f00">
<text x="361.7" y="100.2">PCIE0_SOC_REFCLKP</text>
<text x="361.7" y="105.3">PCIE0_SOC_REFCLKN</text>
<text x="362.2" y="114.9">PCIE0_SOC_TXP</text>
<text x="362.2" y="120">PCIE0_SOC_TXN</text>
<text x="362.2" y="130.2">PCIE0_SOC_RXP</text>
<text x="362.2" y="135.2">PCIE0_SOC_RXN</text>
<text x="367.8" y="241.9">USB3_OTG1_SSTXP</text>
<text x="367.8" y="247">USB3_OTG1_SSTXN</text>
<text x="367.8" y="257.2">USB3_OTG1_SSRXP</text>
<text x="367.8" y="262.2">USB3_OTG1_SSRXN</text>
</g>
<text font-size="4.6" fill="#00f" x="119.7" y="135.7" transform="rotate(-90 119.7 135.7)">MUX</text>
<g font-size="3.6">
<text x="63.5" y="3.8">5</text>
<text x="180.2" y="3.8">4</text>
<text x="296.9" y="3.8">3</text>
<text x="413.7" y="3.8">2</text>
<text x="530.4" y="3.8">1</text>
<text x="1.3" y="59.5">D</text>
<text x="590.1" y="59.5">D</text>
<text x="1.3" y="161.9">C</text>
<text x="590.1" y="161.9">C</text>
<text x="1.3" y="264.3">B</text>
<text x="590.1" y="264.3">B</text>
<text x="1.3" y="366.6">A</text>
<text x="590.1" y="366.6">A</text>
<text x="63.5" y="418.3">5</text>
<text x="180.2" y="418.3">4</text>
<text x="296.9" y="418.3">3</text>
<text x="413.7" y="418.3">2</text>
<text x="530.4" y="418.3">1</text>
</g>
</svg>
